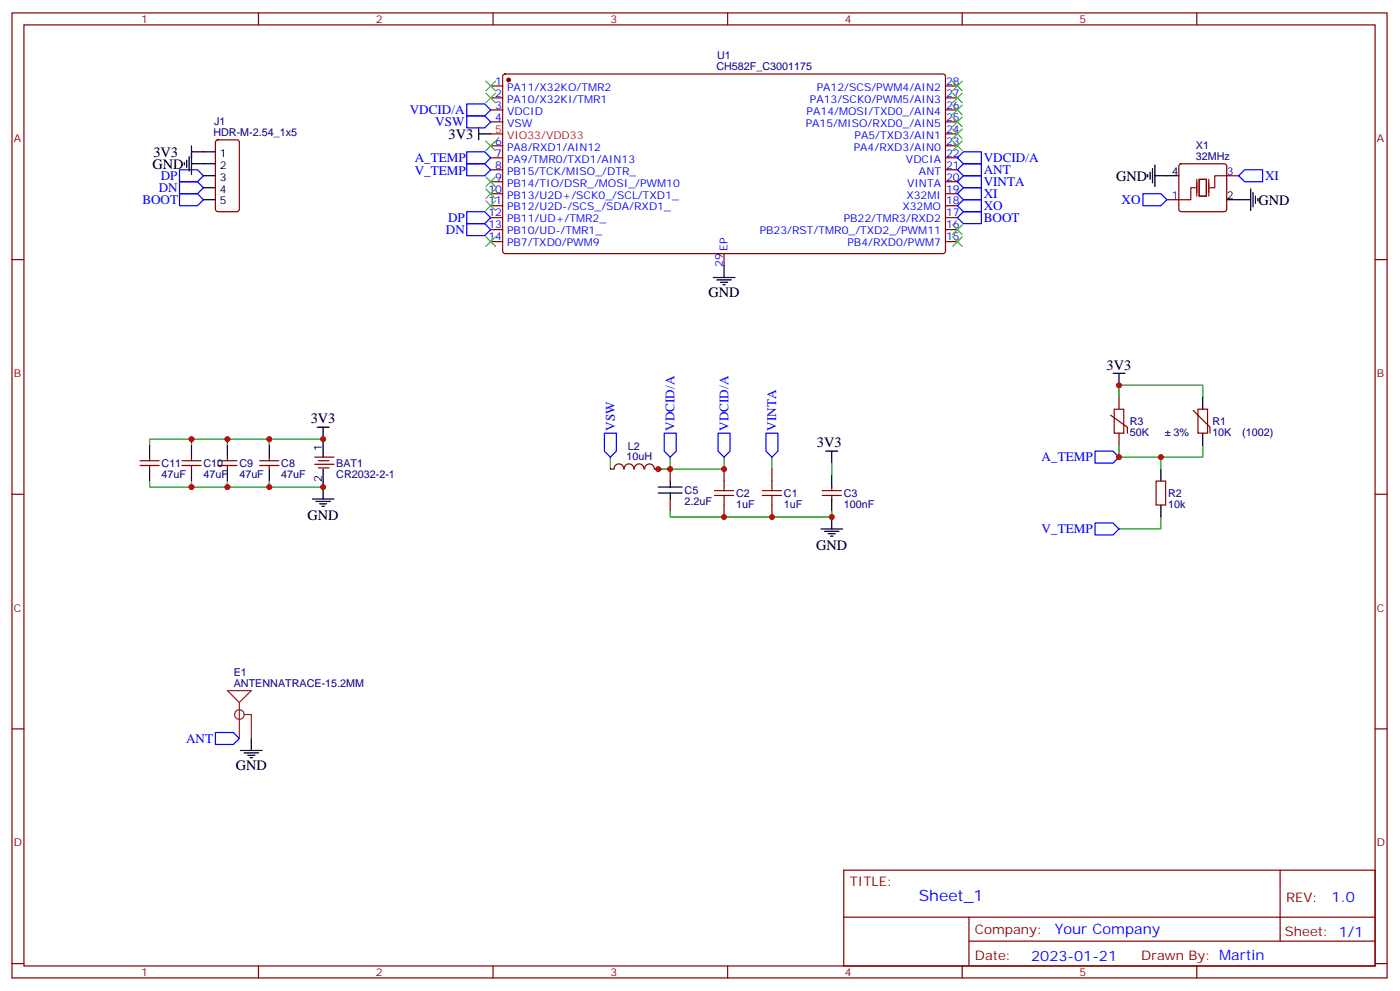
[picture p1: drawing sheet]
<svg xmlns="http://www.w3.org/2000/svg" width="413mm" height="292mm" viewBox="0 0 413 292" stroke-linecap="round" stroke-linejoin="round" font-family="sans-serif">
<g fill="none" stroke="#870000" stroke-width=".35">
<path d="M3.5 3.8h405.4v284.3h-405.4zM7.1 7.3h398.2v277.3h-398.2zM76.2 3.8v3.5M145.3 3.8v3.5M214.5 3.8v3.5M283.6 3.8v3.5M352.8 3.8v3.5M144.6 25.3h3.6M144.6 28.9h3.6M144.6 32.4h3.6M144.6 35.9h3.6M148.4 22l.5-.2 129.4 .1 .4 .6-.1 51.8-.6 .4h-129.4l-.4-.7v-51.5z"/>
<path d="M278.7 25.3h3.5M278.7 28.9h3.5M278.7 32.4h3.5M278.7 35.9h3.5M278.7 39.4h3.5M63.7 41.4l.5-.2h5.6l.7 .4 .1 20.1-.5 .6-5.9 .1-.6-.5-.1-20zM144.6 43h3.6M144.6 46.5h3.6M144.6 50h3.6M144.6 53.6h3.6M144.6 57.1h3.6M278.7 43h3.5"/>
<path d="M278.7 46.5h3.5M278.7 50h3.5M278.7 53.6h3.5M278.7 57.1h3.5M344 58.8h3.5M347.7 48.5l.5-.2h12.7l.5 .2 .2 .5v12.7l-.2 .5-.5 .2h-12.7l-.5-.3-.2-.4v-12.7zM361.6 51.8h3.5M3.5 76.5h3.6M144.6 60.6h3.6M144.6 64.1h3.6M144.6 67.7h3.6M144.6 71.2h3.6"/>
<path d="M213.4 74.7v3.5M278.7 60.6h3.5M278.7 64.1h3.5M278.7 67.7h3.5M278.7 71.2h3.5M405.3 76.5h3.6M329.8 117.1v3.5M41.3 135.7h5.6M41.3 137.2h5.6M44.1 134.7v1M44.1 137.2v1M53.6 135.7h5.7"/>
<path d="M53.6 137.2h5.7M56.4 134.7v1M56.4 137.2v1M64.2 135.7h5.6M64.2 137.2h5.6M67 134.7v1M67 137.2v1M76.6 135.7h5.6M76.6 137.2h5.6M79.4 134.7v1M79.4 137.2v1M92.8 134.7h5.6"/>
<path d="M92.8 136.8h5.6M93.8 135.7h3.2M93.8 137.9h3.2M179.9 138.2h1.1M181 138.2a1.41 1.41 0 0 1 1.4-1.5 1.41 1.41 0 0 1 1.4 1.5M184 138.2a1.41 1.41 0 0 1 1.4-1.5 1.41 1.41 0 0 1 1.4 1.5M187 138.2a1.41 1.41 0 0 1 1.4-1.5 1.41 1.41 0 0 1 1.4 1.5M190 138.2a1.41 1.41 0 0 1 1.4-1.5 1.41 1.41 0 0 1 1.5 1.5M193 138.2h1M197.6 138.2v3.5M213.4 138.2v3.5M227.5 138.2v3.5"/>
<path d="M327.4 122.3l4.9 3.6v1.7M329.8 127.6v3.6M351.7 120.9l5 5v1.7M353.1 120.6h2.9v7h-2.9zM3.5 145.6h3.6M197.6 147v3.6M213.4 148.8v3.5M227.5 148.8v3.5M242.4 146h5.6M242.4 144.6h5.6M245.2 143.5v1.1M245.2 146v1"/>
<path d="M340.8 141.7h2.8v7.1h-2.8zM405.3 145.6h3.6M3.5 214.8h3.6M405.3 214.8h3.6M248.7 256.4h156.6v28.2h-156.6zM377.3 256.4v20.9M248.7 270.2h156.5M285.6 277.3h119.6M285.6 270.2v14.2M3.5 283.9h3.6M76.2 284.6v3.5M145.3 284.6v3.5"/>
<path d="M214.5 284.6v3.5M283.6 284.6v3.5M352.8 284.6v3.5M405.3 283.9h3.6"/>
</g>
<path d="M144.6 39.4h3.6" fill="none" stroke="#f00" stroke-width=".35"/>
<circle cx="149.9" cy="23.6" r=".53" fill="#870000" stroke="#870000" stroke-width=".35"/>
<g fill="none" stroke="#008700" stroke-width=".35">
<path d="M329.8 117.1v-3.6h24.7v3.6M56.4 129.4v1.8M67 129.4v1.8M79.4 129.4v1.8M95.2 129.4h-51.1v1.8M179.9 134.7v3.5M194 138.2h3.6M197.6 134.7v3.5h-3.6M213.4 134.7v3.5h-19.4M227.5 134.7v3.5M245.2 136.5v3.5M329.8 131.2v3.5h24.7v-3.5"/>
<path d="M342.2 134.7v3.5M44.1 141.7v1.8h51.1M56.4 141.7v1.8M67 141.7v1.8M79.4 141.7v1.8M197.6 150.6v1.7h47.6v-1.7M342.2 152.3v3.6h-12.4"/>
</g>
<g fill="none" stroke="#00f" stroke-width=".35">
<path d="M137.6 34.1h5.3l1.7 1.8-1.7 1.8h-5.3zM137.6 30.6h5.3l1.7 1.8-1.7 1.7h-5.3zM52.9 53.6h5.3l1.8 1.7-1.8 1.8h-5.3zM52.9 50h5.3l1.8 1.8-1.8 1.8h-5.3zM52.9 57.1h5.3l1.8 1.7-1.8 1.8h-5.3zM137.6 48.3h5.3l1.7 1.7-1.7 1.8h-5.3zM137.6 44.7h5.3l1.7 1.8-1.7 1.8h-5.3zM282.2 50l1.8-1.7h5.3v3.5h-5.3zM282.2 57.1l1.8-1.8h5.3v3.5h-5.3zM282.2 46.5l1.8-1.8h5.3v3.6h-5.3zM282.2 53.6l1.8-1.8h5.3v3.5h-5.3zM336.9 57.1h5.3l1.8 1.7-1.8 1.8h-5.3z"/>
<path d="M365.1 51.8l1.8-1.8h5.3v3.6h-5.3zM137.6 65.9h5.3l1.7 1.8-1.7 1.7h-5.3zM137.6 62.4h5.3l1.7 1.7-1.7 1.8h-5.3zM282.2 60.6l1.8-1.8h5.3v3.6h-5.3zM282.2 64.1l1.8-1.7h5.3v3.5h-5.3zM178.2 127.6h3.5v5.3l-1.8 1.8-1.7-1.8zM195.8 127.6h3.5v5.3l-1.7 1.8-1.8-1.8zM211.7 127.6h3.5v5.3l-1.8 1.8-1.7-1.8zM225.8 127.6h3.5v5.3l-1.8 1.8-1.7-1.8zM322.8 132.9h5.3l1.7 1.8-1.7 1.8h-5.3zM322.8 154.1h5.3l1.7 1.8-1.7 1.7h-5.3zM63.5 215.8h5.3l1.8 1.8-1.8 1.8h-5.3z"/>
</g>
<g fill="none" stroke="#000" stroke-width=".35">
<path d="M141.1 39.4h3.5M141.1 37.7v3.5M54.3 47.9v.7M55 47.2v2.1M55.7 46.1v4.3M56.4 48.3h7.1M56.4 43v8.4M56.4 44.7h7.1M60 51.8h3.5M60 58.8h3.5M60 55.3h3.5M338.3 51.4v.7"/>
<path d="M339 50.7v2.1M339.7 49.7v4.2M340.4 51.8h7.1M340.4 48.6v6.4M361.6 58.8h7.1M368.7 55.7v6.3M369.4 56.7v4.3M370.1 57.8v2.1M370.8 58.5v.7M213.4 78.2v3.6M210.3 81.8h6.3M211.3 82.5h4.2"/>
<path d="M212.4 83.2h2.1M213.1 83.9h.7M328.1 110h3.5M329.8 110v3.5M354.5 117.1v3.5M44.1 131.2v3.5M44.1 138.2v3.5M56.4 131.2v3.5M56.4 138.2v3.5M67 131.2v3.5M67 138.2v3.5M79.4 131.2v3.5"/>
<path d="M79.4 138.2v3.5M93.5 125.9h3.5M95.2 125.9v8.8M95.2 138.2v8.8M243.4 132.9h3.5M245.2 132.9v3.6M245.2 140v3.5M342.2 138.2v3.5M354.5 127.6v3.6M92.1 147h6.3M93.1 147.7h4.3M94.2 148.4h2.1"/>
<path d="M94.9 149.2h.7M194 145.3h7.1M194 143.5h7.1M197.6 141.7v1.8M197.6 145.3v1.7M242 155.9h6.4M243.1 156.6h4.2M244.1 157.3h2.1M244.8 158h.7M245.2 147v3.6M245.2 152.3v3.6M342.2 148.8v3.5"/>
<path d="M74.1 217.6v3.5M70.9 221.1h6.4M72 221.8h4.2M73 222.5h2.1M73.7 223.2h.7"/>
</g>
<path d="M352.4 55.3h-1.4v3.5h-3.5M352.8 52.8v5M353.5 52.8h2.1v5h-2.1zM356.3 52.8v5M361.6 51.8h-3.5v3.5h-1.4" fill="none" stroke="#870012" stroke-width=".35"/>
<path d="M328.4 120.6h2.9v7h-2.9zM210.6 146h5.7M210.6 144.6h5.7M213.4 141.7v2.9M213.4 146v2.8M224.7 146h5.7M224.7 144.6h5.7M227.5 141.7v2.9M227.5 146v2.8" fill="none" stroke="#a10000" stroke-width=".35"/>
<g fill="none" stroke="#3c3" stroke-width=".35">
<path d="M143.2 27.4l2.8 2.9M143.2 23.9l2.8 2.8M146 27.4l-2.8 2.9M146 23.9l-2.8 2.8M280.8 27.4l2.8 2.9M280.8 31l2.8 2.8M280.8 34.5l2.8 2.8M280.8 38l2.8 2.9M280.8 23.9l2.8 2.8M283.6 27.4l-2.8 2.9M283.6 31l-2.8 2.8M283.6 34.5l-2.8 2.8"/>
<path d="M283.6 38l-2.8 2.9M283.6 23.9l-2.8 2.8M143.2 59.2l2.8 2.8M143.2 55.7l2.8 2.8M143.2 52.1l2.8 2.9M143.2 41.6l2.8 2.8M146 59.2l-2.8 2.8M146 55.7l-2.8 2.8M146 52.1l-2.8 2.9M146 41.6l-2.8 2.8M280.8 41.6l2.8 2.8M283.6 41.6l-2.8 2.8"/>
<path d="M143.2 69.8l2.8 2.8M146 69.8l-2.8 2.8M280.8 66.3l2.8 2.8M280.8 69.8l2.8 2.8M283.6 66.3l-2.8 2.8M283.6 69.8l-2.8 2.8"/>
</g>
<g fill="none" stroke="#8c2424" stroke-width=".35">
<path d="M67 203.5h7.1l-3.5 3.5zM70.6 207v10.6M72.3 210.5h1.8v7.1"/>
<circle cx="70.6" cy="210.5" r="1.41"/>
</g>
<g fill="#c00">
<circle cx="197.6" cy="138.2" r=".88"/>
<circle cx="213.4" cy="138.2" r=".88"/>
<circle cx="194" cy="138.2" r=".88"/>
<circle cx="329.8" cy="113.5" r=".88"/>
<circle cx="329.8" cy="134.7" r=".88"/>
<circle cx="95.3" cy="129.4" r=".88"/>
<circle cx="56.4" cy="129.4" r=".88"/>
<circle cx="67" cy="129.4" r=".88"/>
<circle cx="79.4" cy="129.4" r=".88"/>
<circle cx="56.4" cy="143.5" r=".88"/>
<circle cx="67" cy="143.5" r=".88"/>
<circle cx="79.4" cy="143.5" r=".88"/>
<circle cx="95.3" cy="143.5" r=".88"/>
<circle cx="245.2" cy="152.3" r=".88"/>
<circle cx="227.5" cy="152.3" r=".88"/>
<circle cx="213.4" cy="152.3" r=".88"/>
<circle cx="342.2" cy="134.7" r=".88"/>
</g>
<text font-size="4.6" fill="#00f" x="270.8" y="265.4">Sheet_1</text>
<g font-size="4.2">
<text x="132.2" y="40.9">3V3</text>
<text x="45.2" y="46.2">3V3</text>
<text x="45" y="49.7">GND</text>
<text x="329" y="53.2">GND</text>
<text x="370.9" y="60.3">GND</text>
<text x="208.8" y="87.4">GND</text>
<text x="326.2" y="108.9">3V3</text>
<text x="91.6" y="124.8">3V3</text>
<text x="240.8" y="131.8">3V3</text>
<text x="90.7" y="153.1">GND</text>
<text x="240.6" y="161.9">GND</text>
<text x="69.5" y="226.8">GND</text>
</g>
<g font-size="4.2" fill="#00f">
<text x="392.5" y="265.7">1.0</text>
<text x="310.9" y="275.2">Your Company</text>
<text x="304" y="283">2023-01-21</text>
</g>
<g font-size="3.9" fill="#00f">
<text x="120.8" y="33.7">VDCID/A</text>
<text x="128.3" y="37.2">VSW</text>
<text x="122.2" y="47.9">A_TEMP</text>
<text x="290" y="47.7">VDCID/A</text>
<text x="47.4" y="53">DP</text>
<text x="122.2" y="51.4">V_TEMP</text>
<text x="290" y="51.2">ANT</text>
<text x="372.9" y="53.1">XI</text>
<text x="46.8" y="56.6">DN</text>
<text x="290" y="58.4">XI</text>
<text x="290" y="54.8">VINTA</text>
<text x="42" y="60.1">BOOT</text>
<text x="132.1" y="65.5">DP</text>
<text x="290" y="62">XO</text>
<text x="290" y="65.5">BOOT</text>
<text x="330.6" y="60.1">XO</text>
<text x="131.4" y="69">DN</text>
<text x="181.3" y="126.9" transform="rotate(-90 181.3 126.9)">VSW</text>
<text x="198.8" y="126.9" transform="rotate(-90 198.8 126.9)">VDCID/A</text>
<text x="214.8" y="126.9" transform="rotate(-90 214.8 126.9)">VDCID/A</text>
<text x="228.8" y="126.9" transform="rotate(-90 228.8 126.9)">VINTA</text>
<text x="307" y="135.9">A_TEMP</text>
<text x="307" y="157.1">V_TEMP</text>
<text x="54.8" y="218.9">ANT</text>
</g>
<g font-size="3.9" fill="#800">
<text x="250.5" y="261">TITLE:</text>
<text x="379.1" y="265.7">REV:</text>
<text x="287.4" y="275.2">Company:</text>
<text x="378.7" y="275.8">Sheet: 1/1</text>
<text x="287.4" y="282.9">Date:</text>
<text x="336.4" y="282.9">Drawn By: Martin</text>
</g>
<g font-size="3.2" fill="#800">
<text x="41.6" y="6.8">1</text>
<text x="110.8" y="6.8">2</text>
<text x="179.9" y="6.8">3</text>
<text x="249.1" y="6.8">4</text>
<text x="318.2" y="6.8">5</text>
<text x="4.1" y="41.9">A</text>
<text x="405.9" y="41.9">A</text>
<text x="4.1" y="111.1">B</text>
<text x="405.9" y="111.1">B</text>
<text x="4.1" y="180.2">C</text>
<text x="405.9" y="180.2">C</text>
<text x="4.1" y="249.3">D</text>
<text x="405.9" y="249.3">D</text>
<text x="41.6" y="287.6">1</text>
<text x="110.8" y="287.6">2</text>
<text x="179.9" y="287.6">3</text>
<text x="249.1" y="287.6">4</text>
<text x="318.2" y="287.6">5</text>
</g>
<g font-size="3.2" fill="#000080">
<text x="211.4" y="17.4">U1</text>
<text x="211.2" y="20.6">CH582F_C3001175</text>
<text x="62.9" y="40.1">HDR-M-2.54_1x5</text>
<text x="63.1" y="36.9">J1</text>
<text x="352.5" y="47">32MHz</text>
<text x="352.5" y="43.9">X1</text>
<text x="333" y="125.2">R3</text>
<text x="357.4" y="125.2">R1</text>
<text x="333" y="128.4">50K</text>
<text x="345.9" y="128.4">3%</text>
<text x="357.4" y="128.4">10K</text>
<text x="366.2" y="128.4">(1002)</text>
<text x="47.6" y="137.6">C11</text>
<text x="60" y="137.6">C10</text>
<text x="70.6" y="137.6">C9</text>
<text x="82.9" y="137.6">C8</text>
<text x="99.1" y="137.6">BAT1</text>
<text x="184.7" y="135.6">10uH</text>
<text x="185" y="132.4">L2</text>
<text x="47.6" y="140.8">47uF</text>
<text x="60" y="140.8">47uF</text>
<text x="70.6" y="140.8">47uF</text>
<text x="82.9" y="140.8">47uF</text>
<text x="99.1" y="140.8">CR2032-2-1</text>
<text x="201.8" y="148.7">2.2uF</text>
<text x="201.8" y="145.5">C5</text>
<text x="217" y="149.6">1uF</text>
<text x="217" y="146.4">C2</text>
<text x="231.1" y="149.6">1uF</text>
<text x="231.1" y="146.4">C1</text>
<text x="248.7" y="149.6">100nF</text>
<text x="248.7" y="146.4">C3</text>
<text x="344.3" y="149.6">10k</text>
<text x="344.3" y="146.4">R2</text>
<text x="68.9" y="202.4">ANTENNATRACE-15.2MM</text>
<text x="68.9" y="199.2">E1</text>
</g>
<g font-size="3.2" fill="#00f">
<text x="146" y="28.5">2</text>
<text x="146" y="25">1</text>
<text x="149.5" y="26.7">PA11/X32KO/TMR2</text>
<text x="240.8" y="26.7">PA12/SCS/PWM4/AIN2</text>
<text x="278.9" y="25">28</text>
<text x="278.9" y="28.5">27</text>
<text x="146" y="35.6">4</text>
<text x="146" y="32">3</text>
<text x="149.5" y="33.8">VDCID</text>
<text x="149.5" y="30.3">PA10/X32KI/TMR1</text>
<text x="237.8" y="33.8">PA14/MOSI/TXD0_/AIN4</text>
<text x="238.7" y="30.3">PA13/SCK0/PWM5/AIN3</text>
<text x="278.9" y="32">26</text>
<text x="278.9" y="35.6">25</text>
<text x="149.5" y="37.3">VSW</text>
<text x="237.5" y="37.3">PA15/MISO/RXD0_/AIN5</text>
<text x="251.9" y="40.9">PA5/TXD3/AIN1</text>
<text x="278.9" y="39.1">24</text>
<text x="146" y="46.1">7</text>
<text x="146" y="42.6">6</text>
<text x="149.5" y="47.9">PA9/TMR0/TXD1/AIN13</text>
<text x="149.5" y="44.4">PA8/RXD1/AIN12</text>
<text x="251.7" y="44.4">PA4/RXD3/AIN0</text>
<text x="267.1" y="47.9">VDCIA</text>
<text x="278.9" y="42.6">23</text>
<text x="278.9" y="46.1">22</text>
<text x="146" y="53.2">9</text>
<text x="146" y="49.7">8</text>
<text x="149.5" y="51.4">PB15/TCK/MISO_/DTR_</text>
<text x="270.9" y="51.4">ANT</text>
<text x="278.9" y="49.7">21</text>
<text x="278.9" y="53.2">20</text>
<text x="361.6" y="51.4">3</text>
<text x="144" y="56.7">10</text>
<text x="149.5" y="58.5">PB13/U2D+/SCK0_/SCL/TXD1_</text>
<text x="149.5" y="55">PB14/TIO/DSR_/MOSI_/PWM10</text>
<text x="267.2" y="58.5">X32MI</text>
<text x="267.4" y="55">VINTA</text>
<text x="278.9" y="56.7">19</text>
<text x="345.5" y="58.5">1</text>
<text x="144" y="63.8">12</text>
<text x="144" y="60.3">11</text>
<text x="149.5" y="65.5">PB11/UD+/TMR2_</text>
<text x="149.5" y="62">PB12/U2D-/SCS_/SDA/RXD1_</text>
<text x="248.7" y="65.5">PB22/TMR3/RXD2</text>
<text x="266" y="62">X32MO</text>
<text x="278.9" y="60.3">18</text>
<text x="278.9" y="63.8">17</text>
<text x="144" y="70.8">14</text>
<text x="144" y="67.3">13</text>
<text x="149.5" y="69.1">PB10/UD-/TMR1_</text>
<text x="223.9" y="69.1">PB23/RST/TMR0_/TXD2_/PWM11</text>
<text x="278.9" y="67.3">16</text>
<text x="278.9" y="70.8">15</text>
<text x="149.5" y="72.6">PB7/TXD0/PWM9</text>
<text x="214.5" y="74" transform="rotate(-90 214.5 74)">EP</text>
<text x="249.8" y="72.6">PB4/RXD0/PWM7</text>
<text x="213.1" y="78.8" transform="rotate(-90 213.1 78.8)">29</text>
</g>
<g font-size="3.2" fill="#f00">
<text x="146" y="39.1">5</text>
<text x="149.5" y="40.9">VIO33/VDD33</text>
</g>
<g font-size="3.2">
<text x="64.8" y="46.1">1</text>
<text x="64.8" y="49.7">2</text>
<text x="64.8" y="53.2">3</text>
<text x="345.5" y="51.4">4</text>
<text x="64.8" y="56.7">4</text>
<text x="361.6" y="58.5">2</text>
<text x="64.8" y="60.3">5</text>
<text x="94.9" y="132.9" transform="rotate(-90 94.9 132.9)">1</text>
<text x="94.9" y="142" transform="rotate(-90 94.9 142)">2</text>
</g>
</svg>
